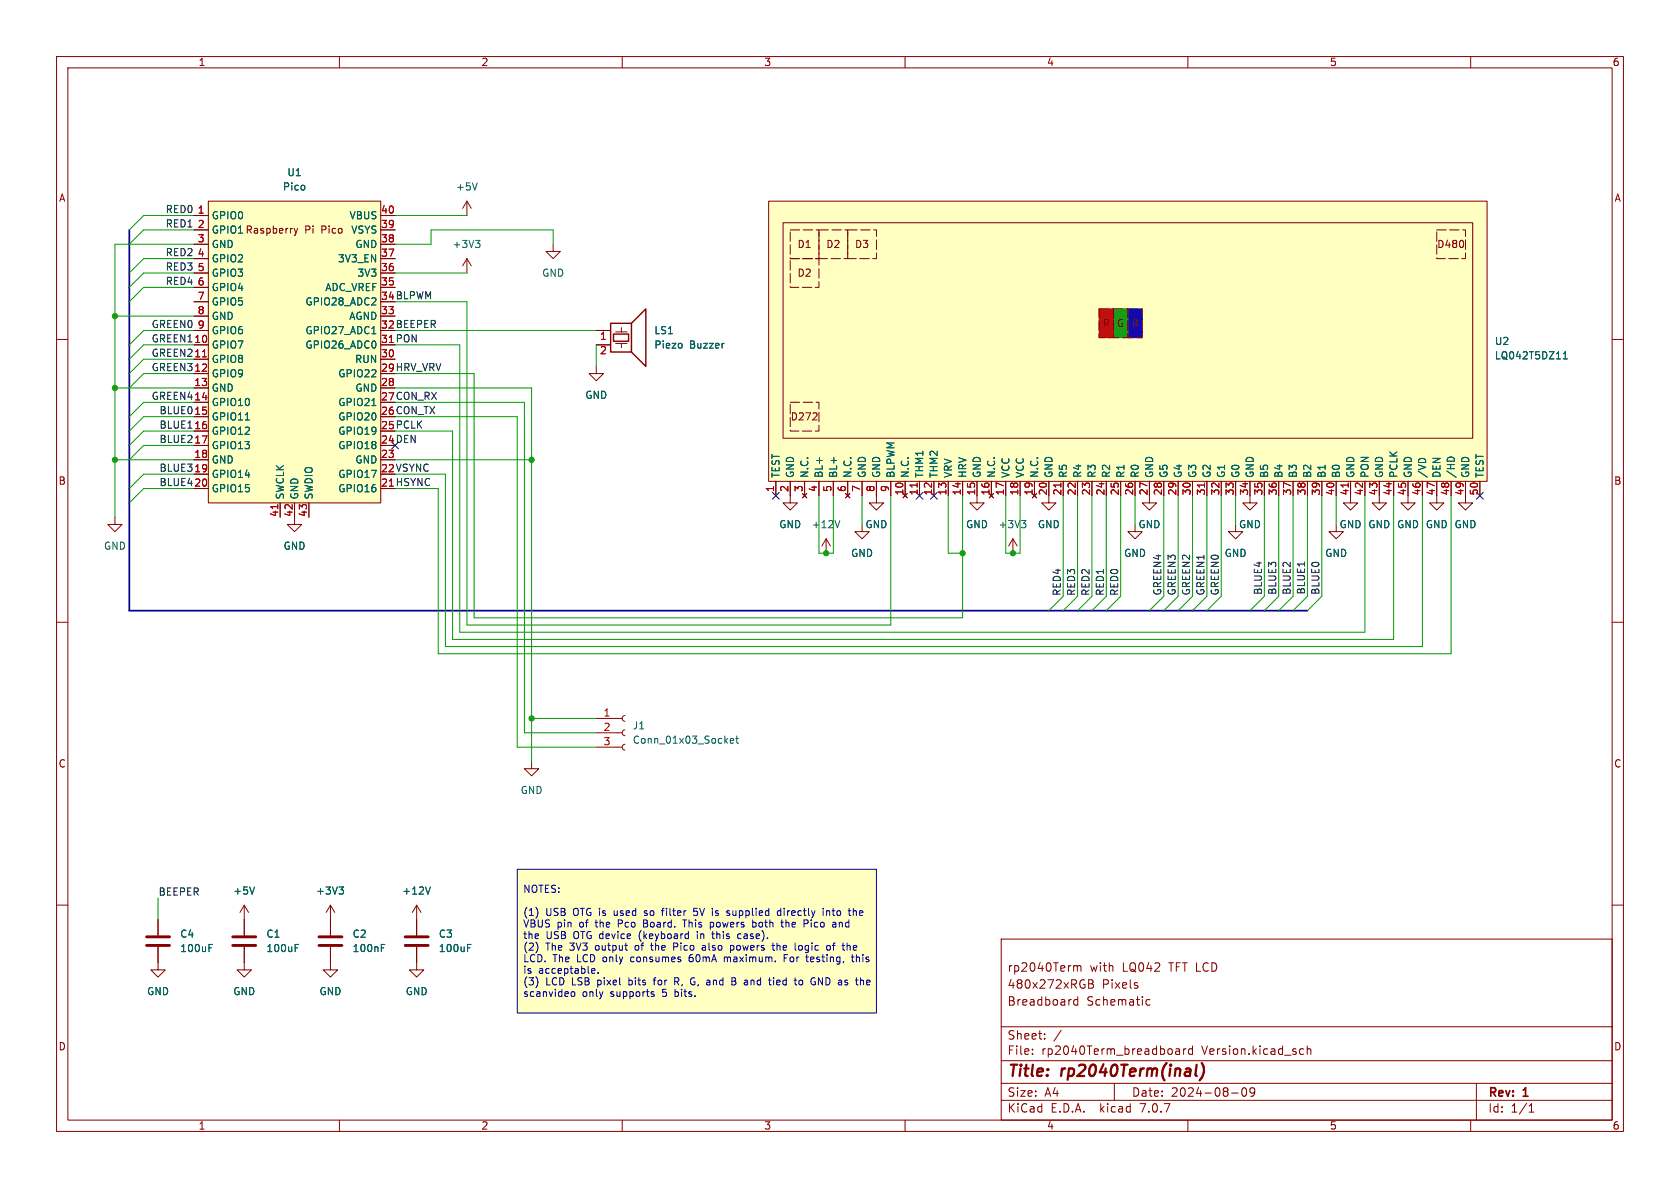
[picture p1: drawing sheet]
<svg xmlns="http://www.w3.org/2000/svg" width="297mm" height="210mm" viewBox="0 0 297 210" stroke-linecap="round" stroke-linejoin="round" font-family="sans-serif">
<g fill="none" stroke="#840000" stroke-width=".18">
<path d="M10 10h277v190h-277zM12 12h273v186h-273zM60 10v2M110 10v2M160 10v2M210 10v2M260 10v2M34.3 38.1h2.5M36.8 35.6h30.5v53.3h-30.5zM67.3 38.1h2.5M82.5 35.6v2.5M82.5 35.6l-.7 1.2"/>
<path d="M82.5 35.6l.8 1.2M135.9 35.6h127v49.5h-127zM138.4 39.4h121.9v38.1h-121.9zM10 60h2M34.3 58.4h2.5M34.3 40.6h2.5M34.3 43.2h2.5M34.3 55.9h2.5M34.3 50.8h2.5M34.3 48.3h2.5M34.3 45.7h2.5M34.3 53.3h2.5"/>
<path d="M52 40.4l.3 .8M52.3 41.2l-.3 .4M52.6 40.4l-.3 .8M67.3 40.6h2.5M67.3 43.2h2.5M67.3 55.9h2.5M67.3 50.8h2.5M67.3 48.3h2.5M67.3 45.7h2.5M82.5 45.7l-.7 1.3M82.5 45.7v2.6M82.5 45.7l.8 1.3"/>
<path d="M97.8 43.2v1.3h1.3l-1.3 1.2-1.3-1.2h1.3M105.4 58.4h2.5M108.8 58.7h2.1M109.9 57.9v.8M285 60h2M34.3 61h2.5M34.3 63.5h2.5M34.3 66h2.5M34.3 68.6h2.5M34.3 71.1h2.5M34.3 73.7h2.5M34.3 76.2h2.5"/>
<path d="M34.3 78.7h2.5M67.3 63.5h2.5M67.3 68.6h2.5M105.4 64.8v1.2h1.3l-1.3 1.3-1.3-1.3h1.3M105.4 61h2.5M108.8 60.7h2.1M109.9 60.7v.8M143.7 74.2h.7M144.4 73.1v.4M20.3 91.4v1.3h1.3l-1.3 1.3-1.3-1.3h1.3M34.3 81.3h2.5M34.3 83.8h2.5"/>
<path d="M34.3 86.4h2.5M49.5 88.9v2.5M52.1 88.9v3.8h1.2l-1.2 1.3-1.3-1.3h1.3M54.6 88.9v2.5M67.3 81.3h2.5M137.2 85.1v2.5M139.7 85.1v3.8h1.3l-1.3 1.3-1.3-1.3h1.3M141.9 87.2l.7 .8M142.2 85.1v2.5M142.6 87.2l-.7 .8M144.8 85.1v2.5M146 95.3l-.7 1.2"/>
<path d="M146 95.3v2.5M146 95.3l.8 1.2M147.3 85.1v2.5M149.5 87.2l.7 .8M149.9 85.1v2.5M150.2 87.2l-.7 .8M152.4 92.7v1.3h1.3l-1.3 1.3-1.3-1.3h1.3M152.4 85.1v2.5M154.9 85.1v3.8h1.3l-1.3 1.3-1.2-1.3h1.2M157.5 85.1v2.5M160 85.1v2.5M162.6 85.1v2.5"/>
<path d="M165.1 85.1v2.5M167.6 85.1v2.5M170.2 85.1v2.5M172.7 85.1v3.8h1.3l-1.3 1.3-1.3-1.3h1.3M175.3 85.1v2.5M177.8 85.1v2.5M179.1 95.3l-.8 1.2M179.1 95.3v2.5M179.1 95.3l.7 1.2M180.3 85.1v2.5M182.9 85.1v2.5M185.4 85.1v3.8h1.3l-1.3 1.3-1.3-1.3h1.3"/>
<path d="M188 85.1v2.5M190.5 85.1v2.5M193 85.1v2.5M195.6 85.1v2.5M198.1 85.1v2.5M200.7 92.7v1.3h1.2l-1.2 1.3-1.3-1.3h1.3M200.7 85.1v2.5M203.2 85.1v3.8h1.3l-1.3 1.3-1.3-1.3h1.3M205.7 85.1v2.5M208.3 85.1v2.5M210.8 85.1v2.5M213.4 85.1v2.5"/>
<path d="M215.9 85.1v2.5M218.4 92.7v1.3h1.3l-1.3 1.3-1.2-1.3h1.2M218.4 85.1v2.5M221 85.1v3.8h1.2l-1.2 1.3-1.3-1.3h1.3M223.5 85.1v2.5M226.1 85.1v2.5M228.6 85.1v2.5M231.1 85.1v2.5M233.7 85.1v2.5M236.2 92.7v1.3h1.3l-1.3 1.3-1.3-1.3h1.3M236.2 85.1v2.5M238.8 85.1v3.8h1.2l-1.2 1.3-1.3-1.3h1.3"/>
<path d="M241.3 85.1v2.5M243.8 85.1v3.8h1.3l-1.3 1.3-1.2-1.3h1.2M246.4 85.1v2.5M248.9 85.1v3.8h1.3l-1.3 1.3-1.3-1.3h1.3M251.5 85.1v2.5M254 85.1v3.8h1.3l-1.3 1.3-1.3-1.3h1.3M256.5 85.1v2.5M259.1 85.1v3.8h1.2l-1.2 1.3-1.3-1.3h1.3M261.6 85.1v2.5M10 110h2M285 110h2M94 134.6v1.3h1.2l-1.2 1.3-1.3-1.3h1.3"/>
<path d="M105.4 132.1h4.6M105.4 129.5h4.6M105.4 127h4.6M110.5 131.6l-.4 .1-.1 .4 .1 .3 .4 .2M110.5 129l-.4 .2-.1 .3 .1 .4 .4 .1M110.5 126.5l-.4 .1-.1 .4 .1 .4 .4 .1M10 160h2M285 160h2M27.9 167.4v4.1h1.3l-1.3 1.2-1.2-1.2h1.2M27.9 162.6v2.8M43.2 167.4v4.1h1.2l-1.2 1.2-1.3-1.2h1.3M43.2 160v5.4"/>
<path d="M43.2 160l-.8 1.3M43.2 160l.7 1.3M58.4 167.4v4.1h1.3l-1.3 1.2-1.3-1.2h1.3M58.4 160l-.7 1.3M58.4 160v5.4M58.4 160l.8 1.3M73.7 167.4v4.1h1.2l-1.2 1.2-1.3-1.2h1.3M73.7 160v5.4M73.7 160l-.8 1.3M73.7 160l.7 1.3M177 166h108v32h-108zM189.9 170.8l.3-.1 .3 .2"/>
<path d="M190.5 170.9l.2-.2 .3 .1 .1 .9M190.5 170.9v.8M190.5 176.2v1.5M190.5 176.8l-.4-.1-.3 .3v.4l.2 .2h.5M192.5 173.2h.5l.2 .1v.3l-.2 .3a.4 .4 0 0 1 .3 .4 .4 .4 0 0 1-.3 .4h-.5zM192.5 173.9h.5M201 174.2l.2 .2-.2 .3M201 173.7l.1 .1M203.3 176.8l-.4-.1-.3 .3v.4l.1 .2h.6M60 198v2M110 198v2M160 198v2"/>
<path d="M177 194.5h108M177 191.5h108M177 187.5h108M177 181.5h108M182.5 186.3v.1M182.5 185.5v.1M184.7 183.6v.1M184.7 182.8v.1M187.6 182.1l-1.3 2M197 191.5v3M207.9 185.5h.6v.9M207.9 186.3h.6"/>
<path d="M208.5 185.8l-.6 .1M209.2 185.4v1M209.7 185.4l-.3 .1-.2 .2M210 198v2M210.8 185.5l-.4-.1-.3 .3v.4l.1 .2h.6M210.8 184.9v1.5M217.7 193.2h1.2M219.7 192.4l.2-.1a.81 .81 0 0 1 .6 .6 .81 .81 0 0 1-.3 .8l-.2 .1a.81 .81 0 0 1-.3-1.4zM221.8 192.9l-.3 .3h-.3l-.2-.3 .1-.5 .4-.1 .2 .1a.99 .99 0 0 1-.3 1.4h-.3M230 185.4l.5 .1M230.5 186.3l-.5 .1M231.1 185.5l.2-.1 .4 .1v.9"/>
<path d="M231.1 184.9v1.5M260 198v2M261 191.5v6.5M270.3 196.6h.9M270.3 195.5l.4-.4v1.5"/>
</g>
<path d="M211.6 188.2l-.3 1.7 .3 .3M212.4 187.9a2.32 2.32 0 0 1-.3 3.1" fill="none" stroke="#840000" stroke-width=".4"/>
<g fill="#ffffc2" stroke="#ffffc2" stroke-width=".18">
<path d="M91.4 153.7h63.5v25.4h-63.5z"/>
<path d="M135.9 35.6h127v49.5h-127z"/>
<path d="M36.8 35.6h30.5v53.3h-30.5z"/>
</g>
<g fill="none" stroke="#006464" stroke-width=".18">
<path d="M84.4 32.3l-.5 1.3M65.7 59h.8M84.1 42.5h.7l-.4 .5M84.6 43l.2 .2v.3l-.2 .3M43.4 74.2h.7M65.7 71.7h.8M120.5 60.8v.6M127.9 60.7h.1M276.4 63.4h.7M276.4 62.5l.3-.3v1.2M148.5 92l-.5 1.3M180.6 92h.8l-.5 .5"/>
<path d="M181.1 92.5l.3 .2v.3l-.3 .3M251 81.2l.3-.2 .6 .2M255.9 81l.5-.2 .7 .2M129.1 131l.6-.2v-.2l-.4-.1-.2 .2 .1 .6h.5M130.1 130.5h.5M130.3 130.1v1.1l.3 .2M45 156.8l-.4 1.3M59.9 156.8h.8l-.4 .5M60.5 157.3l.2 .2v.3l-.2 .3M76.1 156.8l-.4 1.3M36.9 167.6h.5M36.9 166.9h.6"/>
<path d="M52.2 167.6h.4M52.2 166.9h.6M67.4 167.6h.4M67.4 166.9h.6M82.7 167.6h.4M82.7 166.9h.6"/>
</g>
<path d="M25.9 167.1h4.1M25.9 165.6h4.1M41.1 167.1h4.1M41.1 165.6h4.1M56.4 167.1h4.1M56.4 165.6h4.1M71.6 167.1h4.1M71.6 165.6h4.1" fill="none" stroke="#840000" stroke-width=".51"/>
<path d="M107.9 57.2h3.7v5h-3.7zM108.5 59.1h2.6v1.2h-2.6zM111.6 57.2l2.6-2.6v10.2l-2.6-2.6" fill="none" stroke="#840000" stroke-width=".25"/>
<path d="M199.4 54.6h2.5v5.1h-2.5z" fill="#00f" stroke="#00f" stroke-width=".18"/>
<path d="M196.8 54.6h2.6v5.1h-2.6z" fill="#00c200" stroke="#00c200" stroke-width=".18"/>
<path d="M194.3 54.6h2.5v5.1h-2.5z" fill="#f00" stroke="#f00" stroke-width=".18"/>
<path d="M139.7 40.6h5.1v5.1h-5.1zM139.7 45.7h5.1v5.1h-5.1zM144.8 40.6h5.1v5.1h-5.1zM149.9 40.6h5v5.1h-5zM194.3 54.6h2.5v5.1h-2.5zM196.8 54.6h2.6v5.1h-2.6zM199.4 54.6h2.5v5.1h-2.5zM254 40.6h5.1v5.1h-5.1zM139.7 71.1h5.1v5.1h-5.1z" fill="none" stroke="#840000" stroke-width=".18" stroke-dasharray="1.7 .6"/>
<path d="M35.8 63.1h.7M49.1 89.2v.7M162.1 85.4v.7M187.5 85.4v.7M212.9 85.4v.7M238.3 85.4v.7" fill="none" stroke="#a90000" stroke-width=".18"/>
<g fill="none" stroke="#0000c2" stroke-width=".18">
<path d="M91.4 153.7h63.5v25.4h-63.5zM95 160.9v.9M95 167.1v.8M95 173.2v.8M101.1 175.4l.3-.1 .2 .2v.4l-.2 .3-.3-.1-.1-.2zM104.6 172h.5M105.1 171.3l.1 .2-.6 .1M105.7 171.9v.2M113.8 163.2h.4M113.9 161.8h.1M114.1 161l-.2 .2 .2 .2M114.2 162.6h-.4v1.3h.5"/>
<path d="M115.2 166.7v1.2M115.3 175.7l.3 .1 .1 .2-.2 .2h-.3M115.3 175.3l.3 .1M115.5 173.3h.5M115.7 172.9v1.2M116.9 161h.5M117.4 160.6l-.3 .1v1.1M119.1 166.7v1.3M119.1 167.4h.5M119.3 173.5h.5M119.6 173.5l.4 .6M119.8 172.8h-.5v1.3"/>
<path d="M121 162.6v1.3M122 168.9a.99 .99 0 0 0-.1 1.1h.2M122.1 169.2l-.3 .3M122.3 174h.5M122.6 161.7l.2 .1h.4M122.6 173.6h.3M122.7 172.8l-.4 .1M123.3 160.6h-.6l-.1 .6 .2-.1h.4M123.3 165.1v.8M124.2 167.2h.5M124.7 167.4l-.4 .1-.2 .2 .2 .3 .4-.1M125.6 163v1.3"/>
<path d="M125.6 163.1l.3-.1 .2 .2M125.8 165.1h.5M126 164.7v1l.3 .2M126.1 163.8l-.2 .1-.3-.1M126.5 161.8h.3M126.7 161l-.2 .2 .2 .2M128.1 169.2v.8M128.4 169.2l-.3 .1M129 161.5v.3M129.1 167.2l.4-.1 .2 .3-.1 .5h-.5M129.1 167.1v1.3M129.4 172.8l.6 .2v.2l-.2 .2"/>
<path d="M129.4 173.4h.4M129.8 173.4l.3 .3-.1 .3-.6 .1M130.5 165.1l-.1 .2 .1 .5 .2 .1h.3M133.1 162.6v1.3M133.6 163.1l.1 .2-.1 .5-.2 .1-.3-.1M136.5 167.1h.4M136.6 166.7v1.1l.3 .2M136.8 172.8v.2M136.8 173.3v.8M137.4 166.7v1.3M137.5 167.1l-.1 .1M138 163h.5"/>
<path d="M138 161.1l-.3-.1-.3 .2 .1 .6h.5M138 160.6v1.2M138.2 163.7l.3 .2M138.6 169.4h.5M138.6 168.7v1.3M138.9 162.6v1.3M139 163.1l-.1 .1M141.2 173.5l.3-.2h.3l.1 .2-.1 .5-.3 .1-.3-.2M141.7 167.2l-.3-.1-.2 .3 .1 .5h.4M142.8 170h.1M142.9 163l-.3 .3M144.7 174.1v-1.3l.7 1.3"/>
<path d="M145.5 160.6v.1M145.5 161v.8M146.1 161.1l.2-.1 .3 .1 .1 .7M146.1 161v.8M146.4 167.1l.3 .1 .1 .2-.1 .5-.3 .1M147.2 167.1h.4M147.5 166.7l-.2 .2v1.1M148.4 163v.9M148.6 163l-.2 .2M149.9 167.1l.4 .2v.7M150.5 169.2h.5M150.7 168.7v1.1l.3 .2"/>
<path d="M150.9 161.1l.1-.1 .3 .1 .1 .7M150.9 160.6v1.2M151.4 168.7v1.3M151.6 169.2l-.2 .1M153.6 173.3h-.2l-.2 .1 .1 .6 .3 .1M153.8 173.6l-.6 .1"/>
</g>
<path d="M22.9 40.6v67.4h208.2" fill="none" stroke="#000084" stroke-width=".3"/>
<g fill="none" stroke="#009600" stroke-width=".18">
<path d="M34.3 38.1h-8.9l-2.5 2.5M69.8 38.1h12.7M20.3 55.9h14M34.3 43.2h-14v48.2M34.3 48.3h-8.9l-2.5 2.5M34.3 58.4h-8.9l-2.5 2.6M34.3 40.6h-8.9l-2.5 2.6M34.3 50.8h-8.9l-2.5 2.5M34.3 45.7h-8.9l-2.5 2.6M69.8 53.3h12.7v57.2h75v-22.9M69.8 43.2h6.4v-2.6h21.6v2.6M69.8 48.3h12.7"/>
<path d="M69.8 58.4h35.6M20.3 68.6h14M34.3 66h-8.9l-2.5 2.6M34.3 63.5h-8.9l-2.5 2.5M34.3 71.1h-8.9l-2.5 2.6M34.3 61h-8.9l-2.5 2.5M34.3 73.7h-8.9l-2.5 2.5M34.3 78.7h-8.9l-2.5 2.6M34.3 76.2h-8.9l-2.5 2.5M69.8 76.2h10.2v36.8h166.4v-25.4M69.8 66h14v43.2h86.4v-21.6M69.8 61h11.5v50.8h160v-24.2"/>
<path d="M69.8 68.6h24.2v66M69.8 73.7h21.6v58.4h14M69.8 71.1h22.9v58.4h12.7M105.4 61v3.8M20.3 81.3h14M34.3 83.8h-8.9l-2.5 2.6M34.3 86.4h-8.9l-2.5 2.5M69.8 86.4h7.7v29.2h179v-28M69.8 83.8h8.9v30.5h172.8v-26.7M69.8 81.3h24.2M144.8 87.6v10.2h2.5v-10.2M152.4 87.6v5.1"/>
<path d="M167.6 87.6v10.2h2.6M177.8 87.6v10.2h2.5v-10.2M188 87.6v17.8l-2.6 2.6M190.5 87.6v17.8l-2.5 2.6M193 87.6v17.8l-2.5 2.6M195.6 87.6v17.8l-2.6 2.6M198.1 87.6v17.8l-2.5 2.6M200.7 87.6v5.1M205.7 87.6v17.8l-2.5 2.6M208.3 87.6v17.8l-2.6 2.6M210.8 87.6v17.8l-2.5 2.6M213.4 87.6v17.8l-2.6 2.6"/>
<path d="M215.9 87.6v17.8l-2.5 2.6M218.4 87.6v5.1M223.5 87.6v17.8l-2.5 2.6M226.1 87.6v17.8l-2.6 2.6M228.6 87.6v17.8l-2.5 2.6M231.1 87.6v17.8l-2.5 2.6M233.7 87.6v17.8l-2.6 2.6M236.2 87.6v5.1M94 127h11.4M27.9 158.8v3.8"/>
</g>
<path d="M69.2 78.1l1.3 1.2M70.5 78.1l-1.3 1.2M136.6 87l1.2 1.2M137.8 87l-1.2 1.2M162 87l1.2 1.2M163.2 87l-1.2 1.2M164.5 87l1.2 1.2M165.7 87l-1.2 1.2M261 87l1.2 1.2M262.2 87l-1.2 1.2" fill="none" stroke="#000084" stroke-width=".18"/>
<g fill="#009600" stroke="#009600" stroke-width=".18">
<circle cx="179.1" cy="97.8" r=".46"/>
<circle cx="170.2" cy="97.8" r=".46"/>
<circle cx="146" cy="97.8" r=".46"/>
<circle cx="20.3" cy="55.9" r=".46"/>
<circle cx="94" cy="81.3" r=".46"/>
<circle cx="94" cy="127" r=".46"/>
<circle cx="20.3" cy="68.6" r=".46"/>
<circle cx="20.3" cy="81.3" r=".46"/>
</g>
<g font-size="2.8" fill="#840000">
<text x="178" y="190.9">Title:</text>
<text x="187.7" y="190.9">rp2040Term(inal)</text>
</g>
<g font-size="2.1" fill="#840000">
<text x="178" y="172">rp2040Term</text>
<text x="192.7" y="172">with</text>
<text x="198.5" y="172">LQ042</text>
<text x="206.8" y="172">TFT LCD</text>
<text x="178" y="178">Breadboard</text>
<text x="178" y="175">480x272xRGB</text>
<text x="192.1" y="178">Schematic</text>
<text x="194.8" y="175">Pixels</text>
<text x="178" y="184">Sheet:</text>
<text x="178" y="186.7">File:</text>
<text x="184.1" y="186.7">rp2040Term_breadboard</text>
<text x="212.5" y="186.7">Version.kicad_sch</text>
<text x="178" y="196.9">KiCad</text>
<text x="178" y="194.1">Size:</text>
<text x="184.7" y="194.1">A4</text>
<text x="185.7" y="196.9">E.D.A.</text>
<text x="194.6" y="196.9">kicad</text>
<text x="200" y="194.1">Date:</text>
<text x="201.8" y="196.9">7.0.7</text>
<text x="207" y="194.1">2024-08-09</text>
<text x="263" y="194.3">Rev:</text>
<text x="263" y="196.9">Id:</text>
<text x="267.1" y="196.9">1/1</text>
<text x="269.4" y="194.3">1</text>
</g>
<g font-size="1.8" fill="#840000">
<text x="35" y="11.9">1</text>
<text x="85" y="11.9">2</text>
<text x="135" y="11.9">3</text>
<text x="185" y="11.9">4</text>
<text x="235" y="11.9">5</text>
<text x="285" y="11.9">6</text>
<text x="10.3" y="35.9">A</text>
<text x="285.3" y="35.9">A</text>
<text x="37.3" y="41.5">GPIO1 Raspberry</text>
<text x="53.9" y="41.5">Pi</text>
<text x="56.9" y="41.5">Pico</text>
<text x="140.9" y="44.1">D1</text>
<text x="146" y="44.1">D2</text>
<text x="151" y="44.1">D3</text>
<text x="254" y="44.1">D480</text>
<text x="67.3" y="53.1">34 BLPWM</text>
<text x="140.9" y="49.1">D2</text>
<text x="67.3" y="58.2">32 BEEPER</text>
<text x="194.8" y="58">R</text>
<text x="197.4" y="58">G</text>
<text x="199.9" y="58">B</text>
<text x="67.3" y="65.8">29 HRV_VRV</text>
<text x="67.3" y="70.9">27 CON_RX</text>
<text x="67.3" y="75.9">25 PCLK</text>
<text x="67.3" y="73.4">26 CON_TX</text>
<text x="139.7" y="74.5">D272</text>
<text x="67.3" y="83.6">22 VSYNC</text>
<text x="67.3" y="78.5">24 DEN</text>
<text x="10.3" y="85.9">B</text>
<text x="285.3" y="85.9">B</text>
<text x="10.3" y="135.9">C</text>
<text x="285.3" y="135.9">C</text>
<text x="10.3" y="185.9">D</text>
<text x="285.3" y="185.9">D</text>
<text x="35" y="199.9">1</text>
<text x="85" y="199.9">2</text>
<text x="135" y="199.9">3</text>
<text x="185" y="199.9">4</text>
<text x="235" y="199.9">5</text>
<text x="285" y="199.9">6</text>
</g>
<g font-size="1.8" fill="#006464">
<text x="49.9" y="33.9">Pico</text>
<text x="50.7" y="31.3">U1</text>
<text x="80.5" y="33.9">+5V</text>
<text x="37.3" y="39">GPIO0</text>
<text x="37.3" y="41.5">GPIO1</text>
<text x="61.7" y="39">VBUS</text>
<text x="62" y="41.5">VSYS</text>
<text x="37.3" y="44">GND</text>
<text x="37.3" y="46.6">GPIO2</text>
<text x="59.6" y="46.6">3V3_EN</text>
<text x="62.7" y="44">GND</text>
<text x="79.9" y="44">+3V3</text>
<text x="37.3" y="49.1">GPIO3</text>
<text x="37.3" y="51.7">GPIO4</text>
<text x="57.4" y="51.7">ADC_VREF</text>
<text x="63.1" y="49.1">3V3</text>
<text x="95.8" y="49.1">GND</text>
<text x="37.3" y="54.2">GPIO5</text>
<text x="37.3" y="56.7">GND</text>
<text x="37.3" y="59.3">GPIO6</text>
<text x="53.9" y="59.3">GPIO27_ADC1</text>
<text x="53.9" y="54.2">GPIO28_ADC2</text>
<text x="61.6" y="56.7">AGND</text>
<text x="115.6" y="59.3">LS1</text>
<text x="37.3" y="61.8">GPIO7</text>
<text x="37.3" y="64.4">GPIO8</text>
<text x="53.9" y="61.8">GPIO26_ADC0</text>
<text x="62.7" y="64.4">RUN</text>
<text x="115.6" y="61.8">Piezo</text>
<text x="121.9" y="61.8">Buzzer</text>
<text x="264.2" y="61.2">U2</text>
<text x="264.2" y="63.7">LQ042T5DZ11</text>
<text x="37.3" y="66.9">GPIO9</text>
<text x="37.3" y="69.4">GND</text>
<text x="37.3" y="72">GPIO10</text>
<text x="59.7" y="72">GPIO21</text>
<text x="59.7" y="66.9">GPIO22</text>
<text x="62.7" y="69.4">GND</text>
<text x="103.4" y="70.7">GND</text>
<text x="37.3" y="74.5">GPIO11</text>
<text x="37.3" y="77.1">GPIO12</text>
<text x="59.7" y="77.1">GPIO19</text>
<text x="59.7" y="74.5">GPIO20</text>
<text x="37.3" y="79.6">GPIO13</text>
<text x="37.3" y="82.1">GND</text>
<text x="59.7" y="79.6">GPIO18</text>
<text x="62.7" y="82.1">GND</text>
<text x="37.3" y="84.7">GPIO14</text>
<text x="37.3" y="87.2">GPIO15</text>
<text x="50.4" y="88.4" transform="rotate(-90 50.4 88.4)">SWCLK</text>
<text x="52.9" y="88.4" transform="rotate(-90 52.9 88.4)">GND</text>
<text x="55.5" y="88.4" transform="rotate(-90 55.5 88.4)">SWDIO</text>
<text x="59.7" y="87.2">GPIO16</text>
<text x="59.7" y="84.7">GPIO17</text>
<text x="138" y="84.6" transform="rotate(-90 138 84.6)">TEST</text>
<text x="140.6" y="84.6" transform="rotate(-90 140.6 84.6)">GND</text>
<text x="143.1" y="84.6" transform="rotate(-90 143.1 84.6)">N.C.</text>
<text x="145.6" y="84.6" transform="rotate(-90 145.6 84.6)">BL+</text>
<text x="148.2" y="84.6" transform="rotate(-90 148.2 84.6)">BL+</text>
<text x="150.7" y="84.6" transform="rotate(-90 150.7 84.6)">N.C.</text>
<text x="153.3" y="84.6" transform="rotate(-90 153.3 84.6)">GND</text>
<text x="155.8" y="84.6" transform="rotate(-90 155.8 84.6)">GND</text>
<text x="158.3" y="84.6" transform="rotate(-90 158.3 84.6)">BLPWM</text>
<text x="160.9" y="84.6" transform="rotate(-90 160.9 84.6)">N.C.</text>
<text x="163.4" y="84.6" transform="rotate(-90 163.4 84.6)">THM1</text>
<text x="166" y="84.6" transform="rotate(-90 166 84.6)">THM2</text>
<text x="168.5" y="84.6" transform="rotate(-90 168.5 84.6)">VRV</text>
<text x="171" y="84.6" transform="rotate(-90 171 84.6)">HRV</text>
<text x="173.6" y="84.6" transform="rotate(-90 173.6 84.6)">GND</text>
<text x="176.1" y="84.6" transform="rotate(-90 176.1 84.6)">N.C.</text>
<text x="178.7" y="84.6" transform="rotate(-90 178.7 84.6)">VCC</text>
<text x="181.2" y="84.6" transform="rotate(-90 181.2 84.6)">VCC</text>
<text x="183.7" y="84.6" transform="rotate(-90 183.7 84.6)">N.C.</text>
<text x="186.3" y="84.6" transform="rotate(-90 186.3 84.6)">GND</text>
<text x="188.8" y="84.6" transform="rotate(-90 188.8 84.6)">R5</text>
<text x="191.4" y="84.6" transform="rotate(-90 191.4 84.6)">R4</text>
<text x="193.9" y="84.6" transform="rotate(-90 193.9 84.6)">R3</text>
<text x="196.4" y="84.6" transform="rotate(-90 196.4 84.6)">R2</text>
<text x="199" y="84.6" transform="rotate(-90 199 84.6)">R1</text>
<text x="201.5" y="84.6" transform="rotate(-90 201.5 84.6)">R0</text>
<text x="204.1" y="84.6" transform="rotate(-90 204.1 84.6)">GND</text>
<text x="206.6" y="84.6" transform="rotate(-90 206.6 84.6)">G5</text>
<text x="209.1" y="84.6" transform="rotate(-90 209.1 84.6)">G4</text>
<text x="211.7" y="84.6" transform="rotate(-90 211.7 84.6)">G3</text>
<text x="214.2" y="84.6" transform="rotate(-90 214.2 84.6)">G2</text>
<text x="216.8" y="84.6" transform="rotate(-90 216.8 84.6)">G1</text>
<text x="219.3" y="84.6" transform="rotate(-90 219.3 84.6)">G0</text>
<text x="221.8" y="84.6" transform="rotate(-90 221.8 84.6)">GND</text>
<text x="224.4" y="84.6" transform="rotate(-90 224.4 84.6)">B5</text>
<text x="226.9" y="84.6" transform="rotate(-90 226.9 84.6)">B4</text>
<text x="229.5" y="84.6" transform="rotate(-90 229.5 84.6)">B3</text>
<text x="232" y="84.6" transform="rotate(-90 232 84.6)">B2</text>
<text x="234.5" y="84.6" transform="rotate(-90 234.5 84.6)">B1</text>
<text x="237.1" y="84.6" transform="rotate(-90 237.1 84.6)">B0</text>
<text x="239.6" y="84.6" transform="rotate(-90 239.6 84.6)">GND</text>
<text x="242.2" y="84.6" transform="rotate(-90 242.2 84.6)">PON</text>
<text x="244.7" y="84.6" transform="rotate(-90 244.7 84.6)">GND</text>
<text x="247.2" y="84.6" transform="rotate(-90 247.2 84.6)">PCLK</text>
<text x="249.8" y="84.6" transform="rotate(-90 249.8 84.6)">GND</text>
<text x="252.3" y="84.6" transform="rotate(-90 252.3 84.6)">/VD</text>
<text x="254.9" y="84.6" transform="rotate(-90 254.9 84.6)">DEN</text>
<text x="257.4" y="84.6" transform="rotate(-90 257.4 84.6)">/HD</text>
<text x="259.9" y="84.6" transform="rotate(-90 259.9 84.6)">GND</text>
<text x="262.5" y="84.6" transform="rotate(-90 262.5 84.6)">TEST</text>
<text x="137.7" y="93.6">GND</text>
<text x="143.4" y="93.6">+12V</text>
<text x="152.9" y="93.6">GND</text>
<text x="170.7" y="93.6">GND</text>
<text x="176.4" y="93.6">+3V3</text>
<text x="183.4" y="93.6">GND</text>
<text x="201.2" y="93.6">GND</text>
<text x="218.9" y="93.6">GND</text>
<text x="236.7" y="93.6">GND</text>
<text x="241.8" y="93.6">GND</text>
<text x="246.9" y="93.6">GND</text>
<text x="252" y="93.6">GND</text>
<text x="257" y="93.6">GND</text>
<text x="18.3" y="97.4">GND</text>
<text x="50" y="97.4">GND</text>
<text x="150.4" y="98.7">GND</text>
<text x="198.6" y="98.7">GND</text>
<text x="216.4" y="98.7">GND</text>
<text x="234.2" y="98.7">GND</text>
<text x="111.8" y="129.1">J1</text>
<text x="111.8" y="131.7">Conn_01x03_Socket</text>
<text x="91.9" y="140.6">GND</text>
<text x="41.1" y="158.3">+5V</text>
<text x="55.8" y="158.3">+3V3</text>
<text x="71" y="158.3">+12V</text>
<text x="31.8" y="166">C4</text>
<text x="47" y="166">C1</text>
<text x="62.2" y="166">C2</text>
<text x="77.5" y="166">C3</text>
<text x="31.8" y="168.5">100uF</text>
<text x="47" y="168.5">100uF</text>
<text x="62.2" y="168.5">100nF</text>
<text x="77.5" y="168.5">100uF</text>
<text x="25.9" y="176.1">GND</text>
<text x="41.1" y="176.1">GND</text>
<text x="56.4" y="176.1">GND</text>
<text x="71.6" y="176.1">GND</text>
</g>
<g font-size="1.8" fill="#0f0f0f">
<text x="29.2" y="37.8">RED0</text>
<text x="29.2" y="40.3">RED1</text>
<text x="29.2" y="47.9">RED3</text>
<text x="29.2" y="45.4">RED2</text>
<text x="29.2" y="50.5">RED4</text>
<text x="26.7" y="58.1">GREEN0</text>
<text x="26.7" y="65.7">GREEN312</text>
<text x="26.7" y="63.2">GREEN211</text>
<text x="26.7" y="60.6">GREEN110</text>
<text x="26.7" y="70.8">GREEN414</text>
<text x="28.1" y="73.3">BLUE0</text>
<text x="28.1" y="75.9">BLUE1</text>
<text x="28.1" y="83.5">BLUE3</text>
<text x="28.1" y="78.4">BLUE2</text>
<text x="28.1" y="86">BLUE4</text>
<text x="187.6" y="105.4" transform="rotate(-90 187.6 105.4)">RED4</text>
<text x="190.2" y="105.4" transform="rotate(-90 190.2 105.4)">RED3</text>
<text x="192.7" y="105.4" transform="rotate(-90 192.7 105.4)">RED2</text>
<text x="195.2" y="105.4" transform="rotate(-90 195.2 105.4)">RED1</text>
<text x="197.8" y="105.4" transform="rotate(-90 197.8 105.4)">RED0</text>
<text x="205.4" y="105.4" transform="rotate(-90 205.4 105.4)">GREEN4</text>
<text x="207.9" y="105.4" transform="rotate(-90 207.9 105.4)">GREEN3</text>
<text x="210.5" y="105.4" transform="rotate(-90 210.5 105.4)">GREEN2</text>
<text x="213" y="105.4" transform="rotate(-90 213 105.4)">GREEN1</text>
<text x="215.6" y="105.4" transform="rotate(-90 215.6 105.4)">GREEN0</text>
<text x="223.2" y="105.3" transform="rotate(-90 223.2 105.3)">BLUE4</text>
<text x="225.7" y="105.3" transform="rotate(-90 225.7 105.3)">BLUE3</text>
<text x="228.3" y="105.3" transform="rotate(-90 228.3 105.3)">BLUE2</text>
<text x="230.8" y="105.2" transform="rotate(-90 230.8 105.2)">BLUE1</text>
<text x="233.3" y="105.3" transform="rotate(-90 233.3 105.3)">BLUE0</text>
<text x="27.9" y="158.4">BEEPER</text>
</g>
<g font-size="1.8" fill="#a90000">
<text x="34.9" y="37.8">1</text>
<text x="34.9" y="40.4">2</text>
<text x="67.3" y="40.4">39</text>
<text x="67.3" y="37.8">40</text>
<text x="34.9" y="42.9">3</text>
<text x="34.9" y="45.5">4</text>
<text x="67.3" y="45.5">37</text>
<text x="67.3" y="42.9">38</text>
<text x="34.9" y="48">5</text>
<text x="34.9" y="50.5">6</text>
<text x="34.9" y="53.1">7</text>
<text x="67.3" y="50.5">35</text>
<text x="67.3" y="48">36</text>
<text x="67.3" y="53.1">34</text>
<text x="34.9" y="55.6">8</text>
<text x="34.9" y="58.2">9</text>
<text x="67.3" y="55.6">33</text>
<text x="67.3" y="58.2">32</text>
<text x="34.2" y="60.7">10</text>
<text x="34.2" y="63.2">11</text>
<text x="34.2" y="65.8">12</text>
<text x="67.3" y="63.2">30</text>
<text x="67.3" y="60.7">31 PON</text>
<text x="67.3" y="65.8">29</text>
<text x="67.3" y="60.7">31</text>
<text x="106" y="60.4">1</text>
<text x="106" y="62.9">2</text>
<text x="34.2" y="68.3">13</text>
<text x="34.2" y="70.9">14</text>
<text x="67.3" y="68.3">28</text>
<text x="67.3" y="70.9">27</text>
<text x="34.2" y="73.4">15</text>
<text x="34.2" y="75.9">16</text>
<text x="67.3" y="75.9">25</text>
<text x="67.3" y="73.4">26</text>
<text x="34.2" y="78.5">17</text>
<text x="34.2" y="81">18</text>
<text x="34.2" y="83.6">19</text>
<text x="67.3" y="81">23</text>
<text x="67.3" y="83.6">22</text>
<text x="67.3" y="78.5">24</text>
<text x="34.2" y="86.1">20</text>
<text x="67.3" y="86.1">21 HSYNC</text>
<text x="67.3" y="86.1">21</text>
<text x="136.9" y="87.1" transform="rotate(-90 136.9 87.1)">1</text>
<text x="139.4" y="87.1" transform="rotate(-90 139.4 87.1)">2</text>
<text x="142" y="87.1" transform="rotate(-90 142 87.1)">3</text>
<text x="144.5" y="87.1" transform="rotate(-90 144.5 87.1)">4</text>
<text x="147.1" y="87.1" transform="rotate(-90 147.1 87.1)">5</text>
<text x="149.6" y="87.1" transform="rotate(-90 149.6 87.1)">6</text>
<text x="152.1" y="87.1" transform="rotate(-90 152.1 87.1)">7</text>
<text x="154.7" y="87.1" transform="rotate(-90 154.7 87.1)">8</text>
<text x="157.2" y="87.1" transform="rotate(-90 157.2 87.1)">9</text>
<text x="159.8" y="87.7" transform="rotate(-90 159.8 87.7)">10</text>
<text x="162.3" y="87.7" transform="rotate(-90 162.3 87.7)">11</text>
<text x="164.8" y="87.7" transform="rotate(-90 164.8 87.7)">12</text>
<text x="167.4" y="87.7" transform="rotate(-90 167.4 87.7)">13</text>
<text x="169.9" y="87.7" transform="rotate(-90 169.9 87.7)">14</text>
<text x="172.5" y="87.7" transform="rotate(-90 172.5 87.7)">15</text>
<text x="175" y="87.7" transform="rotate(-90 175 87.7)">16</text>
<text x="177.5" y="87.7" transform="rotate(-90 177.5 87.7)">17</text>
<text x="180.1" y="87.7" transform="rotate(-90 180.1 87.7)">18</text>
<text x="182.6" y="87.7" transform="rotate(-90 182.6 87.7)">19</text>
<text x="185.2" y="87.7" transform="rotate(-90 185.2 87.7)">20</text>
<text x="187.7" y="87.7" transform="rotate(-90 187.7 87.7)">21</text>
<text x="190.2" y="87.7" transform="rotate(-90 190.2 87.7)">22</text>
<text x="192.8" y="87.7" transform="rotate(-90 192.8 87.7)">23</text>
<text x="195.3" y="87.7" transform="rotate(-90 195.3 87.7)">24</text>
<text x="197.9" y="87.7" transform="rotate(-90 197.9 87.7)">25</text>
<text x="200.4" y="87.7" transform="rotate(-90 200.4 87.7)">26</text>
<text x="202.9" y="87.7" transform="rotate(-90 202.9 87.7)">27</text>
<text x="205.5" y="87.7" transform="rotate(-90 205.5 87.7)">28</text>
<text x="208" y="87.7" transform="rotate(-90 208 87.7)">29</text>
<text x="210.6" y="87.7" transform="rotate(-90 210.6 87.7)">30</text>
<text x="213.1" y="87.7" transform="rotate(-90 213.1 87.7)">31</text>
<text x="215.6" y="87.7" transform="rotate(-90 215.6 87.7)">32</text>
<text x="218.2" y="87.7" transform="rotate(-90 218.2 87.7)">33</text>
<text x="220.7" y="87.7" transform="rotate(-90 220.7 87.7)">34</text>
<text x="223.3" y="87.7" transform="rotate(-90 223.3 87.7)">35</text>
<text x="225.8" y="87.7" transform="rotate(-90 225.8 87.7)">36</text>
<text x="228.3" y="87.7" transform="rotate(-90 228.3 87.7)">37</text>
<text x="230.9" y="87.7" transform="rotate(-90 230.9 87.7)">38</text>
<text x="233.4" y="87.7" transform="rotate(-90 233.4 87.7)">39</text>
<text x="236" y="87.7" transform="rotate(-90 236 87.7)">40</text>
<text x="238.5" y="87.7" transform="rotate(-90 238.5 87.7)">41</text>
<text x="241" y="87.7" transform="rotate(-90 241 87.7)">42</text>
<text x="243.6" y="87.7" transform="rotate(-90 243.6 87.7)">43</text>
<text x="246.1" y="87.7" transform="rotate(-90 246.1 87.7)">44</text>
<text x="248.7" y="87.7" transform="rotate(-90 248.7 87.7)">45</text>
<text x="251.2" y="87.7" transform="rotate(-90 251.2 87.7)">46</text>
<text x="253.7" y="87.7" transform="rotate(-90 253.7 87.7)">47</text>
<text x="256.3" y="87.7" transform="rotate(-90 256.3 87.7)">48</text>
<text x="258.8" y="87.7" transform="rotate(-90 258.8 87.7)">49</text>
<text x="261.4" y="87.7" transform="rotate(-90 261.4 87.7)">50</text>
<text x="49.3" y="91.5" transform="rotate(-90 49.3 91.5)">41</text>
<text x="51.8" y="91.5" transform="rotate(-90 51.8 91.5)">42</text>
<text x="54.4" y="91.5" transform="rotate(-90 54.4 91.5)">43</text>
<text x="106.6" y="126.7">1</text>
<text x="106.6" y="129.3">2</text>
<text x="106.6" y="131.8">3</text>
</g>
<g font-size="1.8" fill="#0000c2">
<text x="92.4" y="158">NOTES:</text>
<text x="92.4" y="162.1">(1)</text>
<text x="92.4" y="164.2">VBUS</text>
<text x="92.4" y="166.2">the</text>
<text x="96.5" y="162.1">USB</text>
<text x="96.5" y="166.2">USB</text>
<text x="98.5" y="164.2">pin</text>
<text x="101.4" y="162.1">OTG is</text>
<text x="101.5" y="166.2">OTG device</text>
<text x="102.5" y="164.2">of</text>
<text x="105.6" y="164.2">the</text>
<text x="109" y="162.1">used</text>
<text x="109.7" y="164.2">Pco</text>
<text x="113.4" y="166.2">(keyboard</text>
<text x="114.4" y="164.2">Board.</text>
<text x="114.6" y="162.1">so</text>
<text x="117.9" y="162.1">filter</text>
<text x="121.7" y="164.2">This</text>
<text x="123.7" y="162.1">5V</text>
<text x="123.9" y="166.2">in</text>
<text x="126.6" y="164.2">powers</text>
<text x="126.8" y="166.2">this</text>
<text x="127.2" y="162.1">is</text>
<text x="130" y="162.1">supplied</text>
<text x="131.5" y="166.2">case).</text>
<text x="134.3" y="164.2">both</text>
<text x="139.1" y="162.1">directly</text>
<text x="139.6" y="164.2">the</text>
<text x="143.8" y="164.2">Pico</text>
<text x="147.4" y="162.1">into</text>
<text x="149.1" y="164.2">and</text>
<text x="152.2" y="162.1">the</text>
<text x="92.4" y="168.3">(2)</text>
<text x="92.4" y="170.3">LCD.</text>
<text x="92.4" y="172.3">is</text>
<text x="95.2" y="172.3">acceptable.</text>
<text x="96.5" y="168.3">The</text>
<text x="97.7" y="170.3">The</text>
<text x="100.8" y="168.3">3V3</text>
<text x="102.1" y="170.3">LCD only</text>
<text x="105.5" y="168.3">output</text>
<text x="112" y="170.3">consumes</text>
<text x="112.7" y="168.3">of</text>
<text x="115.8" y="168.3">the</text>
<text x="119.9" y="168.3">Pico</text>
<text x="122.5" y="170.3">60mA</text>
<text x="125.2" y="168.3">also</text>
<text x="128.9" y="170.3">maximum.</text>
<text x="130.4" y="168.3">powers</text>
<text x="138.1" y="168.3">the</text>
<text x="139.7" y="170.3">For</text>
<text x="142.2" y="168.3">logic</text>
<text x="143.8" y="170.3">testing,</text>
<text x="148" y="168.3">of</text>
<text x="151.1" y="168.3">the</text>
<text x="152.1" y="170.3">this</text>
<text x="92.4" y="174.4">(3)</text>
<text x="92.4" y="176.4">scanvideo</text>
<text x="96.5" y="174.4">LCD LSB</text>
<text x="102.9" y="176.4">only</text>
<text x="105.9" y="174.4">pixel</text>
<text x="108" y="176.4">supports</text>
<text x="111.6" y="174.4">bits</text>
<text x="116.3" y="174.4">for</text>
<text x="117.4" y="176.4">5</text>
<text x="119.8" y="176.4">bits.</text>
<text x="120.1" y="174.4">R,</text>
<text x="123.1" y="174.4">G, and</text>
<text x="130.8" y="174.4">B</text>
<text x="133.2" y="174.4">and</text>
<text x="137.9" y="174.4">tied</text>
<text x="142.6" y="174.4">to</text>
<text x="145.7" y="174.4">GND as</text>
<text x="154" y="174.4">the</text>
</g>
</svg>
